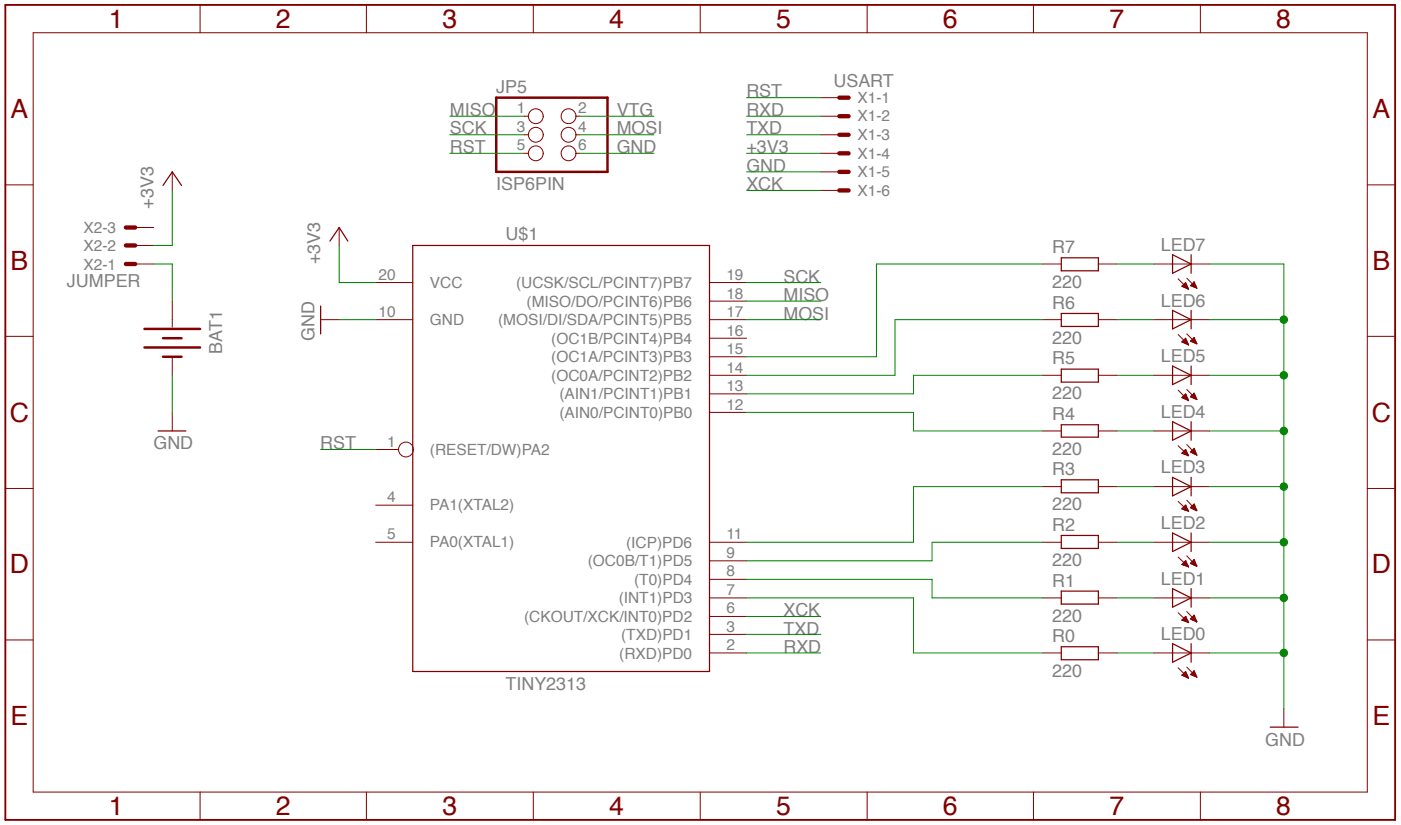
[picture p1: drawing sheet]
<svg xmlns="http://www.w3.org/2000/svg" width="192mm" height="113mm" viewBox="0 0 192 113" stroke-linecap="round" stroke-linejoin="round" font-family="sans-serif">
<path d="M.7 .7h190.4v111.6h-190.4z" fill="none" stroke="#820000" stroke-width=".25"/>
<g fill="none" stroke="#820000" stroke-width=".14">
<path d="M4.5 4.5h182.8v104h-182.8zM27.4 .7v3.8M50.2 .7v3.8M71.8 15.9h.6M71.8 18.5h.6M73 .7v3.8M78.9 15.9h.5M78.9 18.5h.5M95.9 .7v3.8M112.4 15.9h2.5M112.4 18.5h2.5M112.4 13.4h2.5"/>
<path d="M118.8 .7v3.8M141.5 .7v3.8M164.4 .7v3.8M.7 25.3h3.8M18.5 36.1h2.6M18.5 33.6h2.6M18.5 31.2h2.6M23.6 23.5v2.6M46.5 31.2v2.4M51.4 38.7h5.1M71.8 21h.6M78.9 21h.5"/>
<path d="M97.2 38.7h5M112.4 21h2.5M112.4 23.5h2.5M112.4 26.1h2.5M142.8 36.1h2.5M150.4 36.1h2.6M158 36.1h7.7M161.3 38.2l1.5 1.4M161.9 39.2l.9 .4M161.9 39.2l.5-.5 .4 .9M161.9 39.2h.7M161.9 39.1h.6"/>
<path d="M162 39.3h.6M162.1 39h.4M162.2 39.4h.5M162.2 38.9h.2M162.3 38.9h.1M162.4 38.8h.1M162.4 39.5h.3M162.5 38.1l1.4 1.4M162.6 39.5h.1M163 39.1h.8M163 39.1l.9 .4M163.1 39h.6"/>
<path d="M163.2 38.9h.4M163.3 39.2h.5M163.3 38.9h.3M163.4 38.8h.2M163.5 38.7h.1M163.5 39.3h.3M163.5 38.6h.1M163.5 38.6l-.5 .5M163.5 38.6l.4 .9M163.6 39.4h.3M163.9 39.5h.1M187.3 25.3h3.8"/>
<path d="M.7 46.1h3.8M23.6 41.2v3.6M23.6 48.8v2.6M23.6 56.5v2.5M43.9 43.8h2.6M51.4 43.8h5.1M97.2 43.8h5M97.2 46.3h5M97.2 48.8h5M97.2 51.4h5M97.2 53.9h5M97.2 56.5h5"/>
<path d="M97.2 41.2h5M142.8 43.8h2.5M142.8 51.4h2.5M142.8 59h2.5M150.4 43.8h2.6M150.4 51.4h2.6M150.4 59h2.6M158 43.8h7.7M158 51.4h7.7M158 59h7.7M161.3 53.4l1.5 1.5M161.3 45.8l1.5 1.4"/>
<path d="M161.9 54.4l.9 .5M161.9 54.4l.5-.5 .4 1M161.9 54.4h.7M161.9 46.8l.9 .4M161.9 46.8l.5-.5 .4 .9M161.9 46.8h.7M161.9 54.4h.6M161.9 46.7h.6M162 54.5h.6M162 54.3h.5M162 46.9h.6M162 46.6h.5"/>
<path d="M162.1 54.2h.4M162.2 54.6h.5M162.2 54.1h.2M162.2 47h.5M162.2 46.6h.2M162.3 46.5h.1M162.4 54h.1M162.4 46.4h.1M162.4 54.7h.3M162.4 47.1h.3M162.5 53.3l1.4 1.4M162.5 45.7l1.4 1.4"/>
<path d="M162.6 54.8h.1M162.6 47.2h.1M163 54.3h.7M163 46.6h.7M163.1 54.4h.7M163.1 54.2h.6M163.1 46.7h.7M163.2 54.1h.4M163.2 46.6h.4M163.3 54.4h.5M163.3 46.8h.5M163.3 46.5h.3"/>
<path d="M163.4 54h.2M163.4 46.4h.2M163.5 46.3h.1M163.5 53.9h.1M163.5 54.5h.3M163.5 53.8h.1M163.5 46.9h.3M163.5 46.2h.1M163.5 53.8l-.5 .6 .9 .3M163.5 53.8l.4 .9M163.5 46.2l-.5 .5 .9 .4M163.5 46.2l.4 .9"/>
<path d="M163.6 54.6h.3M163.6 47h.3M163.9 54.7h.1M163.9 47.1h.1M187.3 46.1h3.8M.7 66.9h3.8M51.4 74.2h5.1M51.4 69.2h5.1M51.4 61.5h3.2M97.2 74.2h5M97.2 76.8h5M97.2 79.3h5"/>
<path d="M142.8 74.2h2.5M142.8 66.6h2.5M150.4 74.2h2.6M150.4 66.6h2.6M158 74.2h7.7M158 66.6h7.7M161.3 76.3l1.5 1.3M161.3 68.7l1.5 1.3M161.3 61l1.5 1.4M161.9 77.3l.9 .3M161.9 77.3h.7M161.9 69.7l.9 .3"/>
<path d="M161.9 69.7h.7M161.9 62.1l.9 .3M161.9 62.1l.5-.6 .4 .9M161.9 62.1h.7M161.9 77.2h.6M161.9 69.6h.6M161.9 62h.6M162 77.4h.7M162 77.1h.5M162 69.8h.6M162 69.5h.5M162 62.1h.6"/>
<path d="M162 61.9h.5M162.1 77h.4M162.1 69.4h.4M162.1 61.8h.4M162.2 77h.2M162.2 69.8h.5M162.2 69.3h.2M162.2 62.2h.5M162.2 61.7h.2M162.3 76.9h.1M162.3 69.3h.1M162.3 61.6h.1"/>
<path d="M162.4 76.8h.1M162.4 69.2h.1M162.4 76.8l-.5 .5M162.4 76.8l.4 .8M162.4 69.2l-.5 .5M162.4 69.2l.4 .8M162.4 77.5h.3M162.4 62.3h.3M162.5 76.1l1.4 1.5M162.5 68.5l1.4 1.4M162.5 60.9l1.4 1.4M162.6 77.6h.1"/>
<path d="M162.6 69.9h.1M162.6 62.4h.1M163 77.1h.7M163 77.1l.9 .5M163 69.5h.7M163 69.5l.9 .4M163 69.5l.5-.5 .4 .9M163 61.9h.7M163 61.9l.9 .4M163 61.9l.5-.5 .4 .9M163.1 77.2h.7M163.1 77h.6"/>
<path d="M163.1 69.6h.7M163.1 69.4h.6M163.1 62h.7M163.1 61.8h.6M163.2 77h.4M163.2 69.3h.4M163.2 61.7h.4M163.3 77.3h.5M163.3 76.9h.3M163.3 69.7h.5M163.3 69.3h.3M163.3 62.1h.5"/>
<path d="M163.3 61.6h.3M163.4 76.8h.2M163.4 69.2h.2M163.5 61.5h.1M163.5 77.4h.4M163.5 76.7h.1M163.5 76.6h.1M163.5 69.8h.3M163.5 69.1h.1M163.5 62.1h.3M163.5 76.6l-.5 .5M163.5 76.6l.4 1"/>
<path d="M163.6 69.8h.4M163.6 62.2h.3M163.9 77.5h.1M163.9 62.3h.1M187.3 66.9h3.8M.7 87.6h3.8M97.2 81.9h5M97.2 84.4h5M97.2 86.9h5M97.2 89.4h5M142.8 81.9h2.5M142.8 89.4h2.5"/>
<path d="M150.4 81.9h2.6M150.4 89.4h2.6M158 81.9h7.7M158 89.4h7.7M161.3 83.9l1.5 1.4M161.3 91.4l1.5 1.5M161.9 84.9l.9 .4M161.9 84.9h.7M161.9 92.5l.9 .4M161.9 92.5l.5-.6 .4 1M161.9 92.5h.7M161.9 84.8h.6"/>
<path d="M161.9 92.4h.6M162 84.7h.5M162 92.5h.6M162.1 84.7h.4M162.1 92.3h.4M162.2 85h.5M162.2 84.6h.2M162.2 92.6h.5M162.2 92.2h.2M162.3 84.5h.1M162.3 92.1h.1M162.4 84.4h.1"/>
<path d="M162.4 84.4l-.5 .5M162.4 84.4l.4 .9M162.4 92h.1M162.4 85.1h.3M162.4 92.7h.3M162.5 83.7l1.4 1.5M162.5 91.4l1.4 1.3M162.6 85.2h.1M162.6 92.8h.1M163 84.7h.7M163 84.7l.9 .5M163 92.4h.8"/>
<path d="M163 92.4l.9 .3M163.1 84.8h.7M163.1 84.7h.6M163.1 92.3h.6M163.2 84.6h.4M163.2 92.2h.4M163.3 84.9h.5M163.3 84.5h.3M163.3 92.5h.5M163.3 92.1h.3M163.4 84.4h.2M163.4 92h.2"/>
<path d="M163.5 84.3h.1M163.5 84.2h.1M163.5 92.5h.3M163.5 91.9h.1M163.5 84.2l-.5 .5M163.5 84.2l.4 1M163.5 91.9l-.5 .5M163.5 91.9l.4 .8M163.6 85h.3M163.6 92.6h.3M163.9 85.1h.1M163.9 92.7h.1"/>
<path d="M175.8 97v2.6M187.3 87.6h3.8M27.4 108.5v3.8M50.2 108.5v3.8M73 108.5v3.8M95.9 108.5v3.8M118.8 108.5v3.8M141.5 108.5v3.8M164.4 108.5v3.8"/>
<circle cx="73.4" cy="15.9" r="1.02"/>
<circle cx="73.4" cy="18.5" r="1.02"/>
<circle cx="77.9" cy="15.9" r="1.02"/>
<circle cx="77.9" cy="18.5" r="1.02"/>
<circle cx="73.4" cy="21" r="1.02"/>
<circle cx="77.9" cy="21" r="1.02"/>
<circle cx="55.6" cy="61.5" r="1.02"/>
</g>
<g fill="none" stroke="#820000" stroke-width=".17">
<path d="M22.3 25.4l1.3-1.9 1.3 1.9M45.2 33l1.3-1.8 1.1 1.8M56.5 33.6h40.7v58.3h-40.7zM145.3 35.3h5.1v1.8h-5.1zM160.6 34.9l2.5 1.2-2.5 1.3zM163.1 34.9v2.5M21.6 59h3.9M43.9 41.9v3.8M145.3 42.9h5.1v1.8h-5.1zM145.3 50.5h5.1v1.8h-5.1zM145.3 58.2h5.1v1.7h-5.1zM160.6 42.5l2.5 1.3-2.5 1.2z"/>
<path d="M160.6 50.1l2.5 1.3-2.5 1.3zM160.6 57.7l2.5 1.3-2.5 1.3zM163.1 42.5v2.5M163.1 50.1v2.6M163.1 57.7v2.6M145.3 65.7h5.1v1.8h-5.1zM145.3 73.3h5.1v1.8h-5.1zM160.6 65.4l2.5 1.2-2.5 1.3zM160.6 73l2.5 1.2-2.5 1.3zM163.1 65.4v2.5M163.1 73v2.5M145.3 80.9h5.1v1.8h-5.1z"/>
<path d="M145.3 88.6h5.1v1.7h-5.1zM160.6 80.6l2.5 1.3-2.5 1.2zM160.6 88.1l2.5 1.3-2.5 1.3zM163.1 80.6v2.5M163.1 88.1v2.6M174 99.6h3.8"/>
</g>
<path d="M68 13.4h15.2v10.1h-15.2zM19.8 45h7.6M19.8 47.6h7.6M22.3 46.3h2.6M22.3 48.8h2.6" fill="none" stroke="#820000" stroke-width=".34"/>
<path d="M114.9 13.4h1.3M114.9 15.9h1.3M114.9 18.5h1.3M17.2 36.1h1.3M17.2 33.6h1.3M17.2 31.2h1.3M114.9 21h1.3M114.9 23.5h1.3M114.9 26.1h1.3" fill="none" stroke="#820000" stroke-width=".59"/>
<g fill="none" stroke="#008100" stroke-width=".14">
<path d="M61.6 15.9h10.2M61.6 18.5h10.2M79.4 15.9h10.1M79.4 18.5h10.1M102.2 13.4h10.2M61.6 21h10.2M79.4 21h10.1M102.2 38.7h10.2M102.2 23.5h10.2M165.7 36.1h10.1v60.9M46.5 43.8h4.9M102.2 41.2h10.2"/>
<path d="M102.2 43.8h10.2M165.7 43.8h10.1M165.7 59h10.1M165.7 51.4h10.1M43.9 61.5h7.5M165.7 74.2h10.1M165.7 66.6h10.1M165.7 89.4h10.1M165.7 81.9h10.1"/>
</g>
<circle cx="175.8" cy="43.7" r=".51" fill="#008100"/>
<circle cx="175.8" cy="43.8" r=".51" fill="none" stroke="#008100" stroke-width=".14"/>
<circle cx="175.8" cy="51.4" r=".51" fill="#008100"/>
<circle cx="175.8" cy="51.4" r=".51" fill="none" stroke="#008100" stroke-width=".14"/>
<circle cx="175.8" cy="59" r=".51" fill="#008100"/>
<circle cx="175.8" cy="59" r=".51" fill="none" stroke="#008100" stroke-width=".14"/>
<circle cx="175.8" cy="66.6" r=".51" fill="#008100"/>
<circle cx="175.8" cy="66.6" r=".51" fill="none" stroke="#008100" stroke-width=".14"/>
<circle cx="175.8" cy="74.2" r=".51" fill="#008100"/>
<circle cx="175.8" cy="74.2" r=".51" fill="none" stroke="#008100" stroke-width=".14"/>
<circle cx="175.8" cy="81.8" r=".51" fill="#008100"/>
<circle cx="175.8" cy="81.9" r=".51" fill="none" stroke="#008100" stroke-width=".14"/>
<circle cx="175.8" cy="89.4" r=".51" fill="#008100"/>
<g fill="none" stroke="#008100" stroke-width=".14">
<path d="M102.2 15.9h10.2M102.2 18.5h10.2M21.1 36.1h2.5v5.1M23.6 26.1v7.5h-2.5M46.5 33.6v5.1h4.9M102.2 21h10.2M102.2 26.1h10.2M142.8 36.1h-22.8v12.7h-17.8M153 36.1h5M23.6 51.4v5.1M102.2 56.5h22.9v2.5h17.7M142.8 51.4h-17.7v2.5h-22.9"/>
<path d="M142.8 43.8h-20.2v7.6h-20.4M153 59h5M153 51.4h5M153 43.8h5M102.2 79.3h25.4v2.6h15.2M142.8 66.6h-17.7v7.6h-22.9M142.8 74.2h-15.2v2.6h-25.4M153 74.2h5M153 66.6h5M102.2 89.4h10.2M102.2 81.9h22.9v7.5h17.7M102.2 86.9h10.2"/>
<path d="M102.2 84.4h10.2M153 89.4h5M153 81.9h5"/>
<circle cx="175.8" cy="89.4" r=".51"/>
</g>
<g font-size="3.6" fill="#820000">
<text x="14.9" y="3.8">1</text>
<text x="37.8" y="3.8">2</text>
<text x="60.6" y="3.8">3</text>
<text x="83.4" y="3.8">4</text>
<text x="106.3" y="3.8">5</text>
<text x="129.1" y="3.8">6</text>
<text x="152" y="3.8">7</text>
<text x="174.8" y="3.8">8</text>
<text x="1.4" y="16.1">A</text>
<text x="187.9" y="16.1">A</text>
<text x="1.4" y="36.9">B</text>
<text x="187.9" y="36.9">B</text>
<text x="1.3" y="57.7">C</text>
<text x="187.9" y="57.7">C</text>
<text x="1.3" y="78.5">D</text>
<text x="187.9" y="78.5">D</text>
<text x="1.4" y="99.3">E</text>
<text x="187.9" y="99.3">E</text>
<text x="14.9" y="111.6">1</text>
<text x="37.8" y="111.6">2</text>
<text x="60.6" y="111.6">3</text>
<text x="83.4" y="111.6">4</text>
<text x="106.3" y="111.6">5</text>
<text x="129.1" y="111.6">6</text>
<text x="152" y="111.6">7</text>
<text x="174.8" y="111.6">8</text>
</g>
<g font-size="2.5" fill="#808080">
<text x="114.1" y="11.9">USART</text>
<text x="61.6" y="15.9">MISO</text>
<text x="68" y="12.7">JP5</text>
<text x="84.5" y="15.9">VTG</text>
<text x="102.2" y="13.3">RST</text>
<text x="102.2" y="15.9">RXD</text>
<text x="61.6" y="18.4">SCK</text>
<text x="61.6" y="20.9">RST</text>
<text x="84.5" y="18.4">MOSI</text>
<text x="84.5" y="20.9">GND</text>
<text x="102.2" y="23.5">GND</text>
<text x="102.2" y="20.9">+3V3</text>
<text x="102.2" y="18.4">TXD</text>
<text x="21" y="28.6" transform="rotate(-90 21 28.6)">+3V3</text>
<text x="68" y="26">ISP6PIN</text>
<text x="102.2" y="26">XCK</text>
<text x="69.2" y="32.9">U$1</text>
<text x="144.1" y="34.7">R7</text>
<text x="159" y="34.4">LED7</text>
<text x="9.2" y="39.3">JUMPER</text>
<text x="43.9" y="36.2" transform="rotate(-90 43.9 36.2)">+3V3</text>
<text x="107.3" y="41.2">MISO</text>
<text x="107.3" y="38.7">SCK</text>
<text x="144.1" y="39.5">220</text>
<text x="159" y="42">LED6</text>
<text x="43.1" y="46.7" transform="rotate(-90 43.1 46.7)">GND</text>
<text x="107.3" y="43.8">MOSI</text>
<text x="144.1" y="47.1">220</text>
<text x="144.1" y="42.3">R6</text>
<text x="30.4" y="48.4" transform="rotate(-90 30.4 48.4)">BAT1</text>
<text x="144.1" y="49.9">R5</text>
<text x="159" y="49.6">LED5</text>
<text x="144.1" y="54.7">220</text>
<text x="144.1" y="57.5">R4</text>
<text x="159" y="57.2">LED4</text>
<text x="21" y="61.5">GND</text>
<text x="43.9" y="61.5">RST</text>
<text x="144.1" y="62.3">220</text>
<text x="144.1" y="65.1">R3</text>
<text x="159" y="64.8">LED3</text>
<text x="144.1" y="69.9">220</text>
<text x="144.1" y="77.5">220</text>
<text x="144.1" y="72.7">R2</text>
<text x="159" y="72.4">LED2</text>
<text x="144.1" y="80.3">R1</text>
<text x="159" y="80">LED1</text>
<text x="107.3" y="89.4">RXD</text>
<text x="107.3" y="86.9">TXD</text>
<text x="107.3" y="84.3">XCK</text>
<text x="144.1" y="85.1">220</text>
<text x="144.1" y="87.9">R0</text>
<text x="159" y="87.6">LED0</text>
<text x="69.2" y="94.5">TINY2313</text>
<text x="144.1" y="92.7">220</text>
<text x="173.3" y="102.1">GND</text>
</g>
<g font-size="2.1" fill="#808080">
<text x="70.8" y="15.5">1</text>
<text x="79.2" y="15.5">2</text>
<text x="117.4" y="14.1">X1-1</text>
<text x="117.4" y="16.6">X1-2</text>
<text x="70.8" y="18.1">3</text>
<text x="70.8" y="20.6">5</text>
<text x="79.2" y="18.1">4</text>
<text x="79.2" y="20.6">6</text>
<text x="117.4" y="19.2">X1-3</text>
<text x="117.4" y="21.7">X1-4</text>
<text x="117.4" y="24.2">X1-5</text>
<text x="117.4" y="26.8">X1-6</text>
<text x="11.4" y="34.4">X2-2</text>
<text x="11.4" y="31.9">X2-3</text>
<text x="11.4" y="36.9">X2-1</text>
<text x="51.8" y="38.3">20</text>
<text x="58.9" y="39.5">VCC</text>
<text x="70.7" y="39.5">(UCSK/SCL/PCINT7)PB7</text>
<text x="72.1" y="42">(MISO/DO/PCINT6)PB6</text>
<text x="99.5" y="40.9">18</text>
<text x="99.5" y="38.3">19</text>
<text x="51.8" y="43.4">10</text>
<text x="58.9" y="44.5">GND</text>
<text x="68.2" y="44.5">(MOSI/DI/SDA/PCINT5)PB5</text>
<text x="75.5" y="47.1">(OC1B/PCINT4)PB4</text>
<text x="99.5" y="43.4">17</text>
<text x="99.5" y="46">16</text>
<text x="75.5" y="49.6">(OC1A/PCINT3)PB3</text>
<text x="75.5" y="52.1">(OC0A/PCINT2)PB2</text>
<text x="99.5" y="48.5">15</text>
<text x="99.5" y="51">14</text>
<text x="99.5" y="53.6">13</text>
<text x="76.6" y="54.7">(AIN1/PCINT1)PB1</text>
<text x="76.6" y="57.2">(AIN0/PCINT0)PB0</text>
<text x="99.5" y="56.1">12</text>
<text x="53" y="61.2">1</text>
<text x="58.9" y="62.3">(RESET/DW)PA2</text>
<text x="53" y="68.8">4</text>
<text x="58.9" y="69.9">PA1(XTAL2)</text>
<text x="53" y="73.8">5</text>
<text x="58.9" y="75">PA0(XTAL1)</text>
<text x="80.5" y="77.5">(OC0B/T1)PD5</text>
<text x="85.7" y="75">(ICP)PD6</text>
<text x="99.5" y="73.8">11</text>
<text x="99.5" y="76.4">9</text>
<text x="84.7" y="82.6">(INT1)PD3</text>
<text x="86.8" y="80">(T0)PD4</text>
<text x="99.5" y="78.9">8</text>
<text x="99.5" y="81.5">7</text>
<text x="99.5" y="84">6</text>
<text x="71.8" y="85.1">(CKOUT/XCK/INT0)PD2</text>
<text x="85.1" y="87.6">(TXD)PD1</text>
<text x="99.5" y="86.5">3</text>
<text x="99.5" y="89.1">2</text>
<text x="84.8" y="90.2">(RXD)PD0</text>
</g>
</svg>
